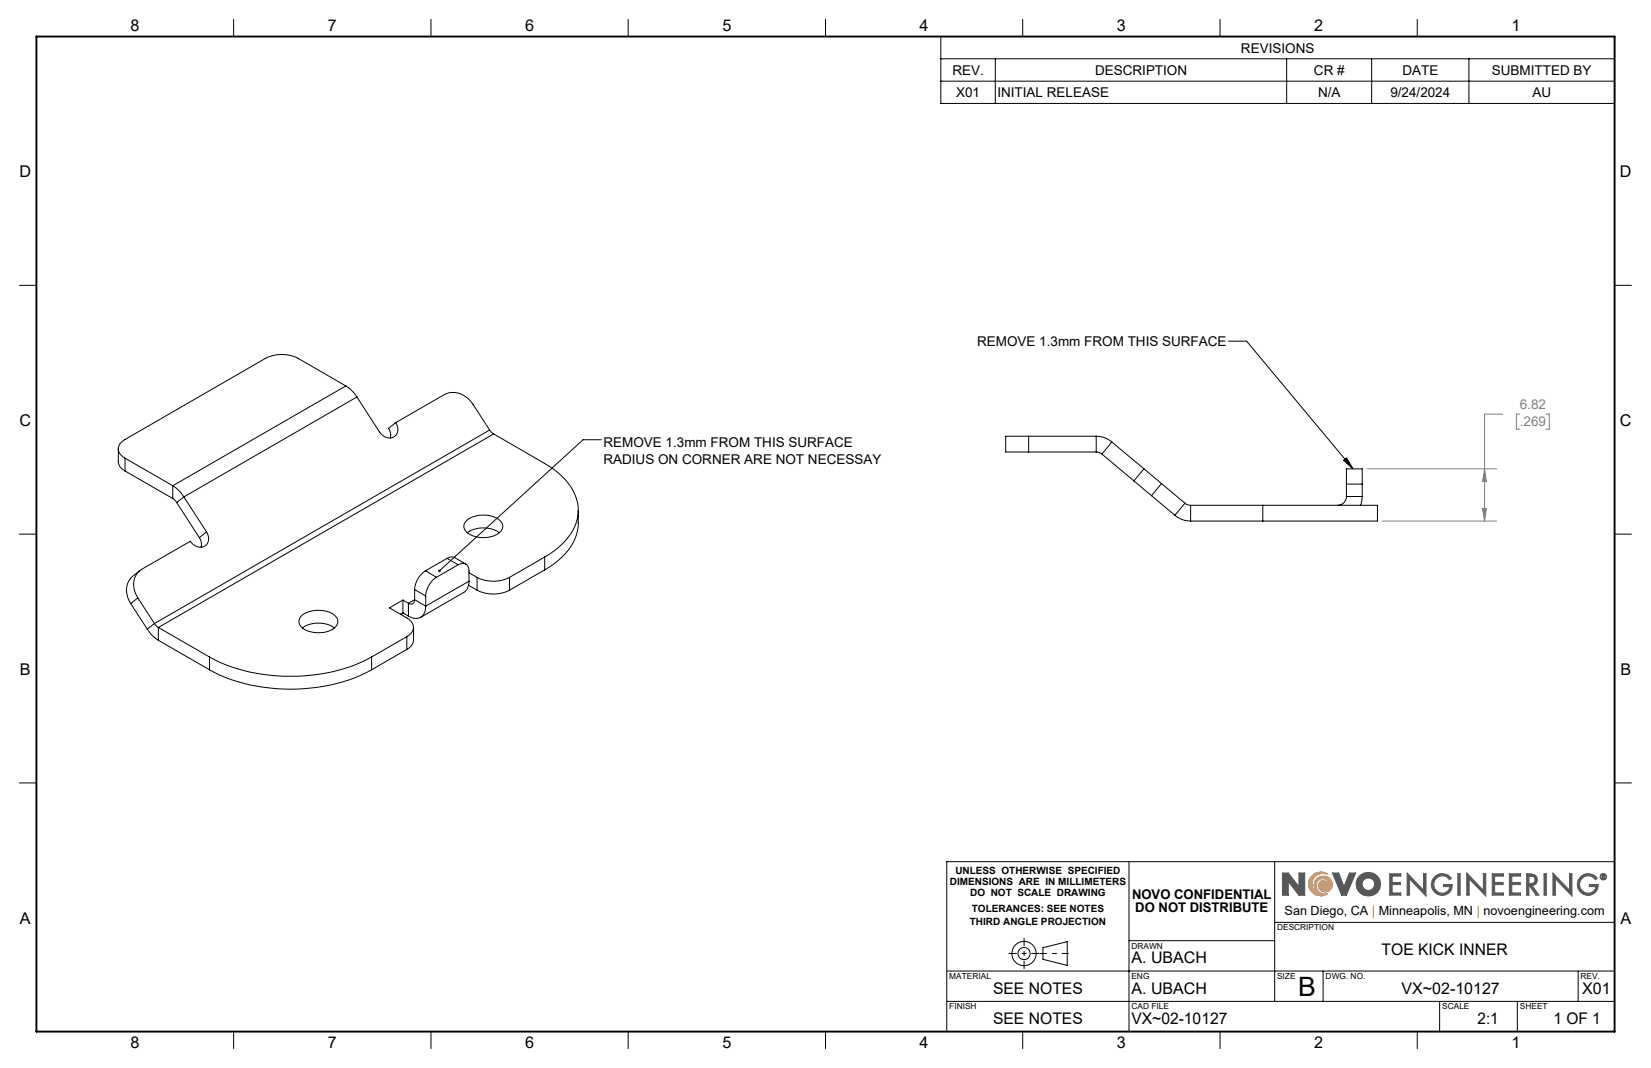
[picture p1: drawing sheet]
<svg xmlns="http://www.w3.org/2000/svg" width="432mm" height="279mm" viewBox="0 0 432 279" stroke-linecap="round" stroke-linejoin="round" font-family="sans-serif">
<g fill="none" stroke="#000" stroke-width=".26">
<path d="M61.1 5.1v4.5M112.7 5.1v4.5M164.3 5.1v4.5M215.9 5.1v4.5M267.5 5.1v4.5M319.1 5.1v4.5M370.7 5.1v4.5M5.1 74.6h4.4M422.3 74.6h4.4M30.9 117.4v3.6a2.91 2.91 0 0 0 1.8 2.2M32.7 119.9l12.5 7.2M32.7 119.9v3.3"/>
<path d="M90.5 101a9.4 9.4 0 0 1 2.8 2.9M90.5 101l-12.6-7.3a9.5 9.5 0 0 0-8.4 0l-36.8 21.3a2.58 2.58 0 0 0-1.8 2.4 2.58 2.58 0 0 0 1.8 2.5M90.5 101l-45.3 26.1M93.3 103.9l6 9.1a2.59 2.59 0 0 0 2.2 1.6 2.59 2.59 0 0 0 2.4-1.4 2.95 2.95 0 0 0-.4-2.6M93.3 103.9l-45.2 26.1M103.5 110.6l12.7-7.4a5.8 5.8 0 0 1 7.5 2.6l4.4 6.7M103.5 110.6l-1.9 1.5 .6 1.6-.1 .9M128.1 112.5l1 1M128.1 112.5l-87.7 50.6M129.1 113.5l13.4 7.7a15.9 15.9 0 0 1 8.7 11.2 12.6 12.6 0 0 1-5.3 10.9l-3.4 2.4M129.1 113.5l-87.7 50.6M269 114.1h-6v4.2h6"/>
<path d="M269 114.1v4.2M269 114.1h17.7M269 118.3h17.7M286.7 114.1a6.2 6.2 0 0 1 4.1 1.5M286.7 118.3l.8 .1 .7 .4M286.7 114.1v4.2M288.2 118.8l8.3 7M290.8 115.6l-2.6 3.2M290.8 115.6l8.4 7.1M5.1 139.7h4.4M32.7 123.2l12.5 7.2M45.2 127.1a9.1 9.1 0 0 1 2.9 2.9"/>
<path d="M45.2 130.4l1 1.1M45.2 127.1v3.3M46.2 131.5l5.9 9.2M48.1 130l5.9 9.1M48.1 130l-1.9 1.5M54 139.1a2.39 2.39 0 0 1 .4 2.7 2.39 2.39 0 0 1-2.3 1.4l-1.1-.4-1.2-1.2-12.8 7.3a5.2 5.2 0 0 0-.9 7.5M54 139.1l-1.9 1.6M121.9 136.3a7.2 7.2 0 0 1 9.1 .1 2.21 2.21 0 0 1-1.2 3.5 7.1 7.1 0 0 1-8.1-1.1 1.86 1.86 0 0 1 .2-2.5zM122.2 139.4a7.5 7.5 0 0 1 8.4 0M151.2 133.5a13.6 13.6 0 0 1-1.9 9.5l-1.5 1.9-1.9 1.8-3.4 2.4M296.5 125.8l4.7 3.9M299.2 122.7l4.6 3.8"/>
<path d="M299.2 122.7l-2.7 3.1M301.2 129.7l6.1 5.1M303.8 126.5l-2.6 3.2M303.8 126.5l6.1 5.2M307.3 134.8a6.4 6.4 0 0 0 4.1 1.5M309.9 131.7l.9 .4 .6 .1M309.9 131.7l-2.6 3.1M311.4 132.2v4.1M311.4 132.2h18.9M311.4 136.3h18.9M330.3 132.2h30v4.1h-30M330.3 132.2v4.1"/>
<path d="M352.1 129.9a2.29 2.29 0 0 1-2.2 2.3M352.1 126.6v-3.9h4.2v3.9M352.1 129.9h4.2M352.1 126.6v3.3M352.1 126.6h4.2M356.3 129.9l-.5 2.3M356.3 126.6v3.3M422.3 139.7h4.4M34.2 157.9l4.3 6.7M36.1 156.4l4.3 6.7M36.1 156.4l-1.9 1.5M36.5 149.3l-1.8 1.5a5.3 5.3 0 0 0-.5 7.1"/>
<path d="M52.1 140.7l.6 1.5-.1 1M105.4 157l-3.6 2 4.6 2.6a2.6 2.6 0 0 1 1.7 2.5 2.6 2.6 0 0 1-1.7 2.4M105.4 157l1.4 .8M105.4 157v3.3M106.8 157.8v3.4M108.4 156.9a1 1 0 0 1-.4 1 1 1 0 0 1-1.2-.1M108.4 156.9l-1.6 .9M108.4 154.2l2.9 1.7M108.4 156.9l2.9 1.7M108.4 154.2v2.7M111.3 149.3a6.2 6.2 0 0 0-2.9 4.9M111.3 149.3l2.9 1.7"/>
<path d="M111.3 158.6a2.75 2.75 0 0 1-1.3 2.9 2.75 2.75 0 0 1-3.2-.3M111.3 155.9v2.7M114.2 151a6.3 6.3 0 0 0-2.9 4.9M116.9 146.1a1.95 1.95 0 0 1 2-.2l2.9 1.7M116.9 146.1l-5.6 3.2M116.9 146.1l2.9 1.6M119.8 147.7a1.72 1.72 0 0 1 2-.1 1.72 1.72 0 0 1 .9 1.8v2.6M119.8 147.7l-5.6 3.3M122.6 153.1l2.2 1.3M122.7 152l-.1 .7a3 3 0 0 1-1.3 2.3l-11.3 6.5M122.7 149.8l2.1 1.3M122.7 152l-11.4 6.6"/>
<path d="M124.8 151.1a9.5 9.5 0 0 0 8.4 0M124.8 154.4a9.5 9.5 0 0 0 8.4 0M124.8 151.1v3.3M133.2 151.1v3.3M142.5 145.7l-9.3 5.4M142.5 145.7v3.4M142.5 149.1l-9.3 5.3M38.5 164.6a8.5 8.5 0 0 0 2.9 2.9M40.4 163.1l1 1M40.4 163.1l-1.9 1.5M41.4 164.1l13.4 7.8M41.4 164.1v3.4"/>
<path d="M41.4 167.5l13.4 7.7M54.8 171.9a47 47 0 0 0 31.8 3.9l6.4-1.9 4.2-2M54.8 175.2a47 47 0 0 0 31.8 4l6.4-2 4.2-2M54.8 171.9v3.3M79 161a7.5 7.5 0 0 1 8.7 .1 2.09 2.09 0 0 1-.8 3.6 7.5 7.5 0 0 1-8.2-.8 1.94 1.94 0 0 1 .3-2.9zM79.1 164.3a7.5 7.5 0 0 1 8.4 0M97.2 171.9v3.3M105.4 160.3l-.7 .4M105.4 160.3l1.4 .9M106.4 166.5l-9.2 5.4M106.4 166.5v3.4M106.4 169.9l-9.2 5.3"/>
<path d="M108.2 164.1l-.1 3.6a2.99 2.99 0 0 1-1.7 2.2M5.1 204.8h4.4M422.3 204.8h4.4M295.3 225.4v44.5M333.4 225.4v36.6M422.3 225.4h-174.7v44.5M247.6 254h174.7M272.8 247.9l6.3-1.6v6.3l-6.3-1.6zM295.3 246.1h38.1M333.4 241.3h88.9M346 254v8M412.7 254v8"/>
<path d="M61.1 269.9v4.4M112.7 269.9v4.4M164.3 269.9v4.4M215.9 269.9v4.4M247.6 262h174.7M267.5 269.9v4.4M319.1 269.9v4.4M370.7 269.9v4.4M376.5 262v7.9M396.8 262v7.9"/>
<circle cx="267.8" cy="249.5" r="1.59"/>
<circle cx="267.8" cy="249.5" r="3.2"/>
</g>
<path d="M342.7 229.6a3.1 3.1 0 0 1 4.5-.9 2.82 2.82 0 0 0-3.9 1.7 2.82 2.82 0 0 0 2.3 3.6 2.45 2.45 0 0 1-1.1-4.2 2.45 2.45 0 0 1 4 1.5 1.88 1.88 0 0 1-1.9 2.1 1.88 1.88 0 0 1-1.8-2.2l.6-.7a1.82 1.82 0 0 1 2.4 1.5 1.89 1.89 0 0 0-2.6-2 1.89 1.89 0 0 0-.3 3.3l.7 .4 .8 .2 .8-.1a3.2 3.2 0 0 1-4-.2 3.2 3.2 0 0 1-.5-4z" fill="none" stroke="#f78d2a" stroke-width=".26"/>
<g fill="none" stroke="#555759" stroke-width=".26">
<path d="M335.4 228.4h1.5l2.8 3.6v-3.6h1.5v5.8h-1.5l-2.7-3.6-.1 3.6h-1.5zM339.7 232h.1M348.5 228.4h1.6l1.4 3.6 1.4-3.6h1.7l-2.5 5.8h-1.2zM363.5 228.6h2.9v.6h-2.3v1.7h2.2v.5h-2.2v2.2h2.3v.6h-2.9zM368 228.4l4.3 4.5v-4.3h.7v5.8l-4.4-4.5v4.3h-.6zM375.4 229.2a2.89 2.89 0 0 1 4.2 .5l-.5 .5a2.26 2.26 0 0 0-3.2-.7 2.26 2.26 0 0 0-.5 3.2 2.26 2.26 0 0 0 3.3 .4l.5-1.1h-1.7v-.6h2.3a2.79 2.79 0 0 1-3.4 2.8 2.79 2.79 0 0 1-1.8-4zM381.3 228.6h.6v5.6h-.6zM383.6 228.4l4.3 4.5v-4.3h.7v5.8l-4.4-4.5v4.3h-.6zM390.3 228.6h2.9v.6h-2.3v1.7h2.2v.5h-2.2v2.2h2.3v.6h-2.9zM394.8 228.6h2.9v.6h-2.3v1.7h2.2v.5h-2.2v2.2h2.3v.6h-2.9zM399.3 228.6a2.74 2.74 0 0 1 2.6 .8l.2 .8-.3 .9-.4 .4-.7 .2 1.8 2.5h-.8l-1.7-2.5h-.1v2.5h-.6zM399.9 229.2l1.1 .1a1.02 1.02 0 0 1 0 1.7l-1.1 .2z"/>
<path d="M403.8 228.6h.6v5.6h-.6zM406.2 228.4l4.3 4.5v-4.3h.6v5.8l-4.3-4.5v4.3h-.6zM413.6 229.2a2.89 2.89 0 0 1 4.2 .5l-.5 .5a2.27 2.27 0 0 0-3.2-.7 2.27 2.27 0 0 0-.5 3.2 2.27 2.27 0 0 0 3.2 .4l.5-1.1h-1.6v-.6h2.3a2.79 2.79 0 0 1-4 2.5 2.79 2.79 0 0 1-.4-4.7zM419 228.9l.6 .1 .1 .3-.2 .1 .2 .4h-.2l-.2-.4-.1 .4h-.2zM419.2 229l.3 .2-.3 .1z"/>
<circle cx="357.9" cy="231.3" r="1.64"/>
<circle cx="357.9" cy="231.3" r="3.2"/>
<circle cx="419.3" cy="229.4" r=".85"/>
<circle cx="419.3" cy="229.4" r=".71"/>
</g>
<path d="M279.5 249.4h-7.5" fill="none" stroke="#000" stroke-width=".26" stroke-dasharray="15.2 1.3 1.3 1.3" stroke-dashoffset="13.4" stroke-linecap="butt"/>
<path d="M263.8 249.4h8.1M267.8 245.4v8.1" fill="none" stroke="#000" stroke-width=".26" stroke-dasharray="15.2 1.3 1.3 1.3" stroke-dashoffset="13.1" stroke-linecap="butt"/>
<path d="M9.5 9.6h412.8v260.3h-412.8z" fill="none" stroke="#000" stroke-width=".5"/>
<path d="M343 229.1a3.2 3.2 0 0 1 4.2-.4 2.82 2.82 0 0 0-3.9 1.7 2.82 2.82 0 0 0 2.3 3.6 2.43 2.43 0 0 1-1.9-2.8 2.43 2.43 0 0 1 2.7-2 2.43 2.43 0 0 1 2.1 2.7 1.82 1.82 0 0 1-2.5 1.5 1.82 1.82 0 0 1-.9-2.7 1.73 1.73 0 0 1 2.7 1.3 1.9 1.9 0 0 0-2.6-2 1.9 1.9 0 0 0-.3 3.3l.8 .5h1.5a3.2 3.2 0 0 1-4.2-.4 3.2 3.2 0 0 1 0-4.3z" fill-rule="evenodd" fill="#f78d2a"/>
<path d="M335.4 228.4v5.8h1.5v-3.6l2.8 3.6h1.5v-5.8h-1.5v3.6l-2.8-3.6zM348.5 228.4l2.4 5.8h1.2l2.5-5.8h-1.7l-1.4 3.6-1.4-3.6zM355.6 229.1a3.1 3.1 0 0 0 .1 4.5 3.1 3.1 0 0 0 4.6-.3 3.1 3.1 0 0 0-.6-4.6 3.3 3.3 0 0 0-4.1 .4zM356.2 231.3a1.65 1.65 0 0 1 3.3 0 1.65 1.65 0 0 1-3.3 0zM363.5 228.6v5.6h2.9v-.6h-2.3v-2.2h2.2v-.5h-2.2v-1.7h2.3v-.6zM368 228.4v5.8h.6v-4.3l4.4 4.5v-5.8h-.7v4.3zM375.2 229.3a2.8 2.8 0 0 0 .6 4.7 2.8 2.8 0 0 0 4-2.5v-.1h-2.3v.6h1.7a2.14 2.14 0 0 1-2.7 1.6 2.14 2.14 0 0 1-1.5-2.7 2.25 2.25 0 0 1 1.8-1.8 2.25 2.25 0 0 1 2.3 1.1l.5-.5a2.92 2.92 0 0 0-4.4-.4zM381.3 228.6v5.6h.6v-5.6zM383.6 228.4v5.8h.6v-4.3l4.4 4.5v-5.8h-.7v4.3zM390.3 228.6v5.6h2.9v-.6h-2.3v-2.2h2.2v-.5h-2.2v-1.7h2.3v-.6zM394.8 228.6v5.6h2.9v-.6h-2.3v-2.2h2.2v-.5h-2.2v-1.7h2.3v-.6zM399.3 228.6v5.6h.6v-2.5h.1l1.7 2.5h.8l-1.8-2.5a1.58 1.58 0 0 0 1.4-1.9 1.58 1.58 0 0 0-2.1-1.2zM399.9 229.2h.7a1.01 1.01 0 0 1 .8 1.3 1.01 1.01 0 0 1-1.3 .7h-.2zM403.8 228.6v5.6h.6v-5.6zM406.2 228.4v5.8h.6v-4.3l4.3 4.5v-5.8h-.6v4.3zM413.3 229.4a2.79 2.79 0 0 0 .9 4.6 2.79 2.79 0 0 0 3.8-2.6h-2.3v.6h1.6a2.16 2.16 0 0 1-2.8 1.5 2.16 2.16 0 0 1-1.2-3.1 2.24 2.24 0 0 1 4-.2l.5-.5a2.89 2.89 0 0 0-4.5-.3zM419 228.9v.9h.2v-.4l.5 .4-.2-.4 .2-.4zM419.2 229l.3 .2-.3 .1zM418.5 229.4a.85 .85 0 0 0 1.7 0 .85 .85 0 0 0-1.7 0zM418.6 229.4a.71 .71 0 0 1 1.4 0 .71 .71 0 0 1-1.4 0z" fill-rule="evenodd" fill="#555759"/>
<path d="M246.1 9.6h176.2v17.5h-176.2zM246.1 15.4h176.2M260.3 15.4v11.7M336.5 15.4v11.7M358.7 15.4v11.7M384.2 15.4v11.7M246.1 21.2h176.2M321.3 89.3h4.7l27.9 33.4M157.3 115h-4.8l-37.6 34.3M351.4 120.4l.8-.6 1.7 2.9z" fill="none" stroke="#000" stroke-width=".26"/>
<path d="M393 108.3h-4.7v28M397.5 108.3h-.9v4h.9M404.3 108.3h.9v4h-.9M357.5 122.7h33.9M361.5 136.3h29.9M387.7 133h1.1l-.5 3.3zM388.3 122.7l.5 3.3h-1.1z" fill="none" stroke="#808080" stroke-width=".26"/>
<path d="M351.4 120.4l.8-.6 1.7 2.9zM114.6 149.2l.1 .4 .2-.3-.2 .3a.34 .34 0 0 0 .5-.1 .34 .34 0 0 0-.1-.5 .34 .34 0 0 0-.5 .2z" fill="#000"/>
<path d="M388.3 122.7l.5 3.3h-1.1zM387.7 133h1.1l-.5 3.3z" fill="#808080"/>
<text font-size="7" x="339.5" y="260.5">B</text>
<g font-size="4.2">
<text x="34.1" y="8.1">8</text>
<text x="85.7" y="8.1">7</text>
<text x="137.3" y="8.1">6</text>
<text x="188.9" y="8.1">5</text>
<text x="240.5" y="8.1">4</text>
<text x="292.1" y="8.1">3</text>
<text x="343.7" y="8.1">2</text>
<text x="395.3" y="8.1">1</text>
<text x="5.1" y="46.4">D</text>
<text x="423.7" y="46.4">D</text>
<text x="5.1" y="111.4">C</text>
<text x="423.7" y="111.4">C</text>
<text x="5.2" y="176.5">B</text>
<text x="423.8" y="176.5">B</text>
<text x="5.2" y="241.6">A</text>
<text x="423.8" y="241.6">A</text>
<text x="361.3" y="249.9">TOE KICK INNER</text>
<text x="295.9" y="252">A. UBACH</text>
<text x="259.7" y="260">SEE NOTES</text>
<text x="295.9" y="260">A. UBACH</text>
<text x="366.5" y="260">VX~02-10127</text>
<text x="413.8" y="260">X01</text>
<text x="259.7" y="267.9">SEE NOTES</text>
<text x="295.9" y="267.9">VX~02-10127</text>
<text x="386.5" y="267.9">2:1</text>
<text x="406.3" y="267.9">1 OF 1</text>
<text x="34.1" y="274.2">8</text>
<text x="85.7" y="274.2">7</text>
<text x="137.3" y="274.2">6</text>
<text x="188.9" y="274.2">5</text>
<text x="240.5" y="274.2">4</text>
<text x="292.1" y="274.2">3</text>
<text x="343.7" y="274.2">2</text>
<text x="395.3" y="274.2">1</text>
</g>
<g font-size="3.5">
<text x="324.6" y="13.8">REVISIONS</text>
<text x="249.1" y="19.6">REV.</text>
<text x="286.4" y="19.6">DESCRIPTION</text>
<text x="343.6" y="19.6">CR #</text>
<text x="366.8" y="19.6">DATE</text>
<text x="390.2" y="19.6">SUBMITTED BY</text>
<text x="250.1" y="25.4">X01</text>
<text x="260.8" y="25.4">INITIAL RELEASE</text>
<text x="344.7" y="25.4">N/A</text>
<text x="363.6" y="25.4">9/24/2024</text>
<text x="400.8" y="25.4">AU</text>
<text x="255.5" y="90.6">REMOVE 1.3mm FROM THIS SURFACE</text>
<text x="157.8" y="116.8">REMOVE 1.3mm FROM THIS SURFACE</text>
<text x="157.8" y="121.4">RADIUS ON CORNER ARE NOT NECESSAY</text>
<text x="296.1" y="235.2">NOVO CONFIDENTIAL</text>
<text x="296.9" y="238.7">DO NOT DISTRIBUTE</text>
</g>
<g font-size="3.5" fill="#808080">
<text x="397.5" y="107">6.82</text>
<text x="397.5" y="111.5">.269</text>
</g>
<text font-size="3.3" x="336" y="239.4">San Diego, CA | Minneapolis, MN | novoengineering.com</text>
<g font-size="2.6">
<text x="248.4" y="231.5">DIMENSIONS ARE IN MILLIMETERS</text>
<text x="249.9" y="228.6">UNLESS OTHERWISE SPECIFIED</text>
<text x="253.7" y="234.4">DO NOT SCALE DRAWING</text>
<text x="254.2" y="238.5">TOLERANCES: SEE NOTES</text>
<text x="253.7" y="242.1">THIRD ANGLE PROJECTION</text>
</g>
<g font-size="2.2">
<text x="334" y="243.4">DESCRIPTION</text>
<text x="295.9" y="248.2">DRAWN</text>
<text x="248.3" y="256.1">MATERIAL</text>
<text x="295.9" y="256.1">ENG</text>
<text x="334" y="256.1">SIZE</text>
<text x="346.7" y="256.1">DWG. NO.</text>
<text x="413.4" y="256.1">REV.</text>
<text x="248.3" y="264">FINISH</text>
<text x="295.9" y="264">CAD FILE</text>
<text x="377.2" y="264">SCALE</text>
<text x="397.5" y="264">SHEET</text>
</g>
</svg>
